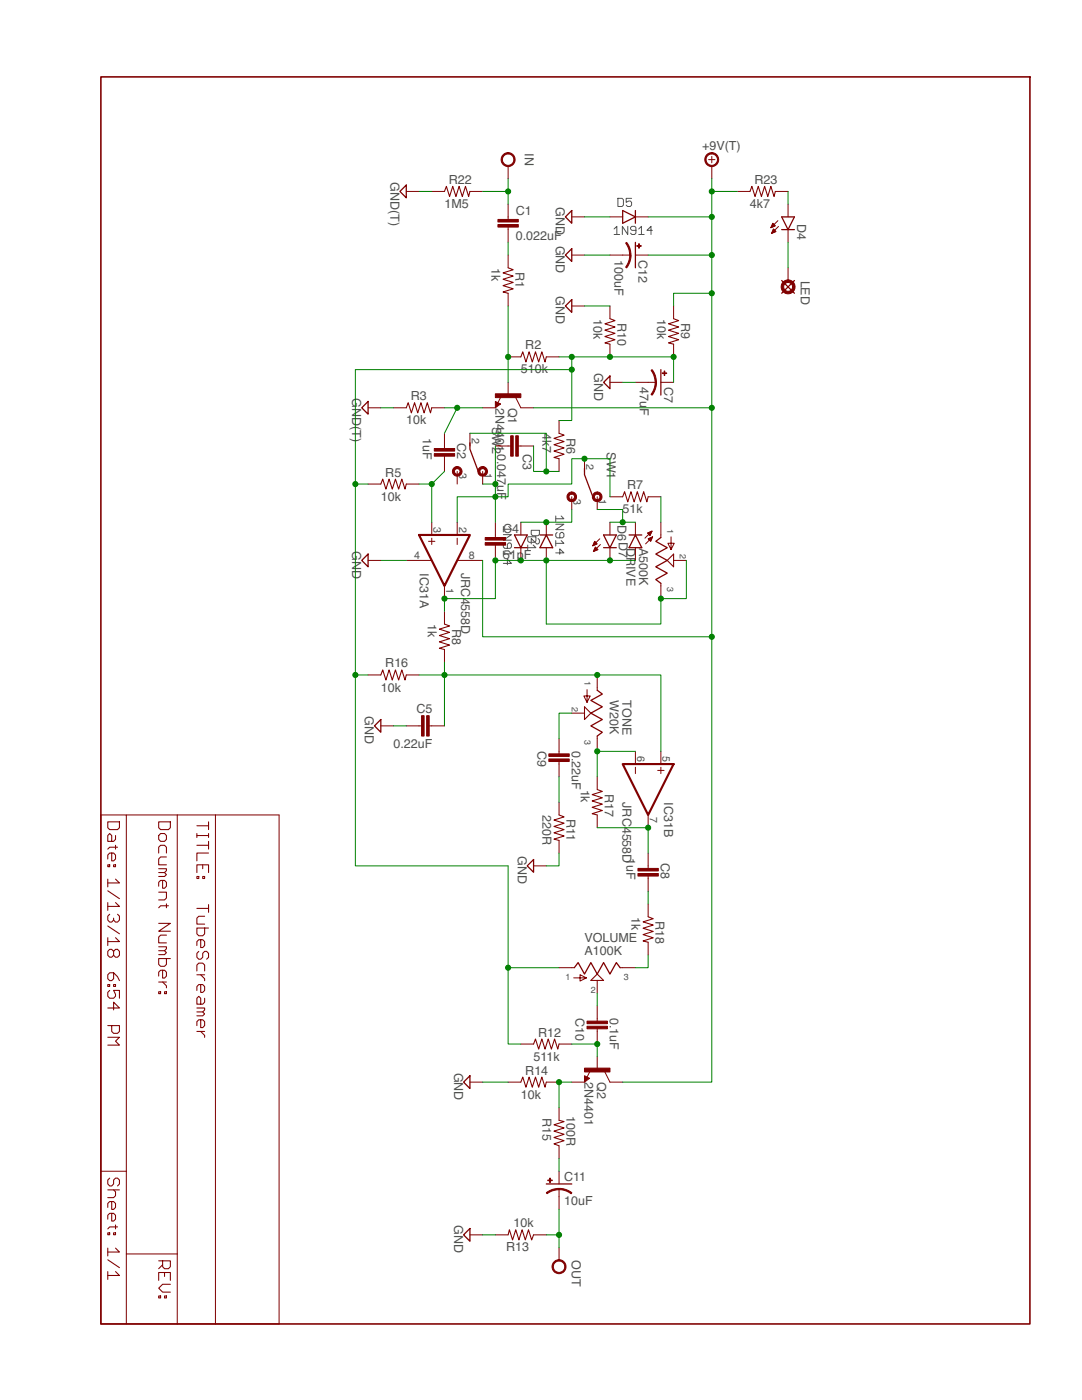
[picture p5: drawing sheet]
<svg xmlns="http://www.w3.org/2000/svg" width="216mm" height="279mm" viewBox="0 0 216 279" stroke-linecap="round" stroke-linejoin="round" font-family="sans-serif">
<g fill="none" stroke="#505050" stroke-width=".2">
<path d="M123.3 39.6h.8l.3 .3v1l-.3 .3h-.8zM126 39.6h-1.1v.8l.6-.3h.3l.2 .3v.5l-.2 .3h-.6l-.3-.3M122.5 45.7l.6-.5v1.6M122.5 46.8h1.1M125.3 45.2v1.6l-1.1-1.6v1.6M126.9 46h-.8l-.3-.3v-.3l.3-.2h.5l.3 .2v1.1l-.3 .3h-.5l-.3-.3M127.4 45.7l.6-.5v1.6M127.4 46.8h1.1M130.2 46h-1.1l.8-.8v1.6M100.4 106.7h1.6l-1.6 1.1h1.6M100.4 112.4h1.6l-.8-.8v1.1M100.4 105.1v1.1"/>
<path d="M100.4 110v1.1M100.7 108.4l-.3 .2v.6l.3 .2h1.1l.2-.2v-.6l-.2-.2h-.3l-.3 .2v.8M101.5 105.1l.5 .5h-1.6M101.5 110l.5 .5h-1.6M105.3 107.1h1.6v.8l-.2 .3h-1.1l-.3-.3zM105.3 108.8v1.1M106 105.8h1.6v.8l-.2 .3h-1.1l-.3-.3zM106.4 108.8l.5 .5h-1.6M107.4 107.5l.2 .2v.6l-.2 .3h-.3l-1.1-1.1v1.1M110.9 104.6h1.6l-1.6 1.1h1.6M110.9 110.3h1.6l-.8-.8v1.1M110.9 103v1.1"/>
<path d="M110.9 107.9v1.1M111.2 106.3l-.3 .2v.6l.3 .2h1l.3-.2v-.6l-.3-.2h-.2l-.3 .2v.8M112 103l.5 .5h-1.6M112 107.9l.5 .5h-1.6"/>
</g>
<g fill="none" stroke="#800000" stroke-width=".21">
<path d="M88.7 38.2l.4-1 .6 2 .6-2 .7 2 .6-2 .6 2 .7-2 .6 2 .3-1M149.6 38.2l.4-1 .7 2 .6-2 .6 2 .7-2 .6 2 .6-2 .7 2 .2-1M101.4 53.4l1 .4-2 .7 2 .6-2 .6 2 .7-2 .6 2 .6-2 .7 1 .2M103.9 71.2l.4-1 .6 2 .7-2 .6 2 .6-2 .7 2 .6-2 .7 2 .2-1M121.7 63.6l1 .4-2 .6 2 .7-2 .6 2 .6-2 .7 2 .6-2 .6 1 .3M134.4 63.6l1 .4-2 .6 2 .7-2 .6 2 .6-2 .7 2 .6-2 .6 1 .3M76 96.6l.4-1 .6 2 .6-2 .7 2 .6-2 .6 2 .7-2 .6 2 .3-1M81.1 81.4l.3-1 .7 2 .6-2 .7 2 .6-2 .6 2 .7-2 .6 2 .2-1M111.5 86.5l1.1 .3-2.1 .7 2.1 .6-2.1 .7 2.1 .6-2.1 .6 2.1 .7-2.1 .6 1 .2M124.2 99.1l.4-1 .7 2.1 .6-2.1 .6 2.1 .7-2.1 .6 2.1 .6-2.1 .7 2.1 .2-1.1M134.4 110.6v2.5l-1.3-1.3zM76 134.7l.4-1 .6 2 .6-2 .7 2 .6-2 .6 2 .7-2 .6 2 .3-1"/>
<path d="M88.7 124.5l1 .4-2 .7 2 .6-2 .6 2 .7-2 .6 2 .6-2 .7 1 .2M116.6 141.1l1.3 1.2-1.3 1.3zM119.2 157.6l1 .3-2 .7 2 .6-2 .7 2 .6-2 .6 2 .7-2 .6 1 .2M21.5 175.5v1.5M21.5 177.8l2.3 1.5M21.5 172.6h.4v.4h-.4zM21.5 164h2.3v1.2l-.3 .4h-1.6l-.4-.4zM22.3 170.2v1.6h.4l.4-.4v-.8l-.4-.4h-.8l-.4 .4v.8M22.7 172.6h.4v.4h-.4zM23.1 166.8v.7l-.4 .4h-1.2v-1.1l.4-.5 .4 .5v1.1M23.1 175.5l.7 .7h-2.3M23.1 168.7v.8"/>
<path d="M23.5 169.1h-1.6l-.4 .4M31.7 170.2v-1.1l.3-.4h.8l.4 .4v1.1M31.7 164h2.3v1.2l-.4 .4h-1.6l-.3-.4zM31.7 173.4h1.5v.4l-.4 .3h-1.1M31.7 178.1h1.5v1.1l-.4 .4h-1.1M32 166.3h.8l.4 .5v.7l-.4 .4h-.8l-.3-.4v-.7zM32.4 175.7v1.6h.4l.4-.4v-.8l-.4-.4h-.8l-.3 .4v.8M32.8 174.1l.4 .4-.4 .4h-1.1M33.2 171h-1.2l-.3 .4v1.2h1.5M39.3 174.9h.4v.4h-.4zM39.3 164.8h2.3M39.3 166.3v.8"/>
<path d="M39.3 166.8h2.3M39.3 168.7h2.3M39.3 174.1v-1.5h2.3v1.5M40.4 172.6v.8M40.4 174.9h.4v.4h-.4zM41.6 170.2h-2.3v1.6M41.6 164v1.6M41.6 166.3v.8M41.6 167.9v1.6M111.5 162.6l1.1 .4-2.1 .7 2.1 .6-2.1 .6 2.1 .7-2.1 .6 2.1 .6-2.1 .7 1 .2M21.5 180.1v1.6M21.5 187.1v1.6"/>
<path d="M21.5 184.8l2.3 1.6M21.5 196.5h.4v.4h-.4zM21.9 189.5h.4l.4 .4 .4-.4h.4l.3 .4v.7l-.3 .4h-.4l-.4-.4-.4 .4h-.4l-.4-.4v-.7zM21.9 197.7l-.4 .4v.7l.4 .4h.8l.4-.4v-.4l-.4-.7h1.1v1.5M21.9 182.5l-.4 .3v.8l.4 .4h.4l.4-.4M22.7 196.5h.4v.4h-.4zM22.7 194.1v1.2l-.4 .4h-.4l-.4-.4v-.8l.4-.4h.8l.8 .8 .3 .8M22.7 189.9v.7M23.1 180.1l.7 .8h-2.3M23.1 187.1l.7 .8h-2.3M23.5 182.5l.3 .3v.8l-.3 .4h-.4l-.4-.4v-.4M31.7 197.9h.3v.4h-.3z"/>
<path d="M31.7 184.3h2.3l-2.3 1.5h2.3M31.7 189h1.5v.4l-.4 .3h-1.1M31.7 196h1.5M32.4 196l.8 .7v.4M32.4 193.6v1.6h.4l.4-.4v-.8l-.4-.4h-.8l-.3 .4v.8M32.8 197.9h.4v.4h-.4zM32.8 189.7l.4 .4-.4 .4h-1.1M33.2 186.6h-1.2l-.3 .4v1.2h1.5M33.2 180.4v.8M33.2 191.3v1.2l-.4 .3h-.8l-.3-.3v-1.2h2.3M33.6 180.8h-1.6l-.3 .4M39.3 181.3h2.3"/>
<path d="M39.3 194.5h1.5M39.3 193.8v-1.2l.4-.4h.7l.4 .4v1.2M39.7 189.9l-.4 .4v.8l.4 .3h.3l.4-.3v-.8l.4-.4h.4l.4 .4v.8l-.4 .3M40 187.5v1.6h.4l.4-.4v-.8l-.4-.4h-.7l-.4 .4v.8M40 196.5v1.6h.4l.4-.4v-.8l-.4-.4h-.7l-.4 .4v.8M40 194.5l.8 .8v.4M40.8 182.9h-1.1l-.4 .3v1.2h1.5M40.8 199.2v.8l-.4 .4h-1.1v-1.2l.4-.4 .3 .4v1.2M40.8 185.2v1.2l-.4 .4h-.7l-.4-.4v-1.2h2.3M41.6 180.5v1.6M117.9 195.7l1.3-1.3 1.2 1.3zM129.3 183l1 .3-2 .7 2 .6-2 .7 2 .6-2 .6 2 .7-2 .6 1 .2"/>
<path d="M21.5 201.2h2.3l-1.1-1.2v1.5M21.5 204.7h2.3v1.1l-.3 .4h-.8l-.4-.4v-1.1M21.5 207h2.3l-.7 .8 .7 .8h-2.3M39.3 201.2h1.5v.4l-.4 .4h-1.1M39.3 205.8h1.5M40 203.5v1.6h.4l.4-.4v-.8l-.4-.4h-.7l-.4 .4v.8M40 205.8l.8 .8v.4M40.4 202l.4 .4-.4 .3h-1.1M103.9 216l.4-1.1 .6 2.1 .7-2.1 .6 2.1 .6-2.1 .7 2.1 .6-2.1 .7 2.1 .2-1M106.5 208.4l.3-1.1 .7 2.1 .6-2.1 .7 2.1 .6-2.1 .6 2.1 .7-2.1 .6 2.1 .2-1M21.5 237.5h2.3M21.9 235.1l-.4 .4v.8l.4 .4h.4l.4-.4v-.8l.4-.4h.4l.3 .4v.8l-.3 .4"/>
<path d="M22.3 239.8v1.6h.4l.4-.4v-.8l-.4-.4h-.8l-.4 .4v.8M22.7 237.5l.4 .3v.8l-.4 .4h-1.2M111.5 223.6l1.1 .2-2.1 .7 2.1 .6-2.1 .6 2.1 .7-2.1 .6 2.1 .6-2.1 .7 1 .4M21.5 249.1v1.6M21.5 253.8v1.5M21.5 251.4l2.3 1.6M21.5 246h.4v.4h-.4zM22.3 242.1v1.6h.4l.4-.4v-.8l-.4-.4h-.8l-.4 .4v.8M22.7 246h.4v.4h-.4zM23.1 249.1l.7 .8h-2.3M23.1 253.8l.7 .8h-2.3M23.1 244.5v.8"/>
<path d="M23.5 244.9h-1.6l-.4 .4M31.7 258.6h.3v.4h-.3zM31.7 255.5v-1.5h2.3v1.5M31.7 251.6h2.3v1.2l-.4 .4h-.8l-.4-.4v-1.2M32.4 252.4l-.7 .8M32.8 258.6h.4v.4h-.4zM32.8 254v.7M34 256.3h-1.6l-.7 .8 .7 .8h1.6M101.4 246.4l.2-1 .7 2.1 .6-2.1 .6 2.1 .7-2.1 .6 2.1 .7-2.1 .6 2.1 .4-1.1"/>
</g>
<g fill="none" stroke="#800000" stroke-width=".2">
<path d="M81.1 38.2h2.5M86.1 38.2h2.6M93.8 38.2h2.5M101.4 33.1v2.6M141.4 31.9h1.3M142 31.2v1.3M142 33.1v2.6M147.1 38.2h2.5M154.7 38.2h2.5M101.4 40.7v3.1M101.4 45.3v3.1M101.4 50.9v2.5"/>
<path d="M101.4 58.5v2.6M114.1 43.3h2.5M114.1 50.9h2.5M121.7 43.3h2.5M121.7 50.9h4.1M126.8 43.3h2.5M126.8 50.9h2.5M153.9 45.3v.1M154 45v.4M154 46.4v.2M154.1 44.7v.6M154.1 46.1v.4"/>
<path d="M154.2 44.6l.5 .5-.9 .3zM154.3 44.6v.7M154.3 45.9v.6M154.3 45.7l.5 .5-.9 .4zM154.4 44.7v.5M154.4 45.7v.7M154.5 44.9v.2M154.5 45.9v.5M154.6 45v.1M154.6 46v.3M154.7 46.1v.1M155.2 44l-1.4 1.4"/>
<path d="M155.3 45.2l-1.4 1.4M157.2 40.7v2.6M157.2 45.8v2.6M157.2 53.4v2.6M100 79.1l-.6 1.3M101.4 76.3v2.5M101.4 71.2h2.5M102.9 79.4l1 2h2.6M109 71.2h2.5M114.1 61.1h2.5M121.7 76.3h2.5M121.7 61.1v2.5"/>
<path d="M121.7 68.7v2.5M126.8 76.3h4.1M131.9 76.3h2.5M134.4 61.1v2.5M134.4 68.7v2.5M73.4 81.4h2.6M73.4 96.6h2.6M78.5 81.4h2.6M81.1 96.6h2.5M86.1 81.4h2.6M88.7 86.5v3M88.7 91v3.1"/>
<path d="M91.2 94.1v2.5M93.8 86.5v2.5M96.3 81.4h2.5M96.3 94.1v2.5M98.8 80.1l1.1 .5-1.1 .8zM98.8 89h3.1M103.4 89h3.1M111.5 83.9v2.6M111.5 91.5v2.6M114.1 99.1v2.6M116.6 91.5v2.6M119.2 99.1v2.6"/>
<path d="M121.7 99.1h2.5M129.3 99.1h2.6M73.4 111.8h2.6M81.1 111.8h5M85.5 108h1.3M86.1 104.2v2.6M86.1 107.4v1.3M88.7 116.9v2.6M91.2 111.8h5.1M91.2 104.2v2.6M91.2 107.4v1.3M98.8 104.2v3.1"/>
<path d="M98.8 108.8v3M103.9 104.2v2.6M103.9 109.3v2.5M109 104.2v2.6M109 109.3v2.5M118.3 108.8v.1M118.4 108.5v.4M118.4 110v.1M118.6 108.3v.5M118.6 109.7v.3M118.7 108l.5 .5-.9 .4zM118.7 108.1v.7"/>
<path d="M118.7 109.4v.6M118.8 109.2l.5 .5-.9 .4zM118.8 108.2v.5M118.8 109.2v.7M118.9 108.3v.3M118.9 109.3v.6M119 108.4v.2M119 109.5v.3M119.2 109.6v.1M119.3 109.7h.1M119.7 107.5l-1.4 1.4M119.8 108.7l-1.4 1.4"/>
<path d="M121.7 104.2v2.6M121.7 109.3v2.5M126.8 104.2v2.6M126.8 109.3v2.5M129.2 106.4l.9-.4-.4 .9zM129.3 106.3v.2M129.3 107.5l.9-.4-.4 .9zM129.4 106.3v.3M129.4 107.5v.1M129.5 106.2v.5M129.5 107.4v.4M129.7 106.2v.6"/>
<path d="M129.7 107.4v.5M129.8 106.2v.5M129.8 107.3v.7M129.9 106.1v.3M129.9 107.3v.6M130 106v.2M130 107.2v.4M130.1 106l-1.4 1.4M130.2 107.2v.1M130.2 107.1l-1.4 1.4M131.9 104.2v3.1M131.9 116.4v3.1"/>
<path d="M133.9 107.1v2.6l.6-1.3h-1.2l.6 1.3M134.4 111.8h2.5M73.4 134.7h2.6M81.1 134.7h2.5M88.7 122v2.5M88.7 129.6v2.6M117.1 137.6v2.6l-.6-1.3h1.3l-.7 1.3M119.2 134.7v3.1M76 144.9h2.5M81.1 144.9h3M85.6 144.9h3.1M111.5 147.4v3.1"/>
<path d="M111.5 152v3M114.1 142.3h2.5M119.2 146.9v3M119.2 155v2.6M126.8 149.9v2.6M126.8 153.1v1.3M131.2 153.8h1.3M131.9 149.9v2.6M131.9 153.1v1.3M25.2 162.6h30.5v101.6h-30.5M35.4 162.6v101.6M43 162.6v101.6"/>
<path d="M106.5 172.8h2.5M111.5 160.1v2.5M111.5 167.7v2.6M119.2 162.6v2.6M129.3 162.6v2.6M129.3 170.3v3M129.3 174.8v3.1M111.5 193.1h3.1M114.5 195.2h2.5l-1.3 .6v-1.3l1.3 .7M119.2 195.7v2.5M123.7 193.1h3.1M129.3 180.4v2.6"/>
<path d="M129.3 188v2.6M93.8 216h2.5M101.4 216h2.5M103.9 208.4h2.6M109 216h2.5M111.5 208.4h2.6M114.1 216h2.5M116.6 214.7l1 .5-1 .8zM117.8 213.7l-.7 1.3M119.2 200.7v3.1M119.2 205.3v3.1M119.2 210.9v2.5"/>
<path d="M120.7 213.9l1 2.1h2.5M20.1 233.7h5.1M25.2 233.7v16.6M25.2 233.7v-71.1h-5.1v101.6h5.1v-13.9M111.5 221v2.6M111.5 228.7v2.5M111.5 233.7v2.6M111.5 237.3v4.1M25.2 250.3h10.2M93.8 246.4h2.5M98.8 246.4h2.6M106.5 246.4h2.5"/>
<path d="M111.5 249v2.5"/>
</g>
<g fill="#800000" stroke="#800000" stroke-width=".2">
<path d="M100.4 30.8l.6-.3h.4v.2a1.15 1.15 0 0 1 1.1 1.6 1.15 1.15 0 0 1-1.9 .3 1.15 1.15 0 0 1 .5-1.8l.3-.1v-.2a1.39 1.39 0 0 1 1.3 1.7 1.39 1.39 0 0 1-2 .8 1.39 1.39 0 0 1-.3-2.2z" fill-rule="evenodd"/>
<path d="M141.1 30.8l.6-.3h.3v.2a1.15 1.15 0 0 1 1.1 1.6 1.15 1.15 0 0 1-1.9 .3 1.15 1.15 0 0 1 .5-1.8l.3-.1v-.2a1.4 1.4 0 0 1 1.4 1.7 1.4 1.4 0 0 1-2.1 .8 1.4 1.4 0 0 1-.2-2.2z" fill-rule="evenodd"/>
<path d="M125.7 50.9h.2l-.1 .8-.3 1.1-.5 .7-.2-.2 .5-.9z" fill-rule="evenodd"/>
<path d="M124.8 48.5l.2-.1 .5 .6 .3 1.1 .1 .8h-.3l-.1-1z" fill-rule="evenodd"/>
<path d="M111.5 237.2l1.4 .2 1.2 .6-.1 .3-.9-.6-1.6-.3z" fill-rule="evenodd"/>
<path d="M109 238l1.2-.6 1.3-.2v.2l-1.5 .3-.8 .5z" fill-rule="evenodd"/>
<path d="M110.6 251.8l.6-.4h.3v.3a1.15 1.15 0 0 1 1.1 1.6 1.15 1.15 0 0 1-1.9 .2 1.15 1.15 0 0 1 .6-1.8h.2v-.3a1.39 1.39 0 0 1 1.4 1.8 1.39 1.39 0 0 1-2.1 .8 1.39 1.39 0 0 1-.2-2.2z" fill-rule="evenodd"/>
<path d="M130.7 76.3h.3l-.1 .8-.3 1.1-.5 .7-.2-.2 .5-.9z" fill-rule="evenodd"/>
<path d="M129.9 73.9l.2-.1 .5 .6 .3 1.1 .1 .8h-.3l-.3-1.5z" fill-rule="evenodd"/>
<path d="M156.3 56.2l.6-.3h.3v.2a1.14 1.14 0 0 1 1.1 1.6 1.14 1.14 0 0 1-1.9 .3 1.14 1.14 0 0 1 .6-1.8l.2-.1v-.2a1.4 1.4 0 0 1 1.4 1.7 1.4 1.4 0 0 1-2.1 .8 1.4 1.4 0 0 1-.2-2.2z" fill-rule="evenodd"/>
<path d="M156.4 56.5l.5-.3 .3-.1v.3a.88 .88 0 0 1 .9 1.2 .88 .88 0 0 1-1.5 .2 .88 .88 0 0 1 .4-1.4h.2v-.3a1.14 1.14 0 0 1 1.2 1.4 1.14 1.14 0 0 1-1.7 .8 1.14 1.14 0 0 1-.3-1.8z" fill-rule="evenodd"/>
<path d="M118.6 98.4l.6-.2v.4a.56 .56 0 0 1 .5 .8 .56 .56 0 0 1-.9 .2 .56 .56 0 0 1 .2-1h.2v-.4a.97 .97 0 0 1 .9 1.3 .97 .97 0 0 1-1.5 .5 .97 .97 0 0 1 0-1.6z" fill-rule="evenodd"/>
<path d="M113.5 98.4l.6-.2v.4a.56 .56 0 0 1 .5 .8 .56 .56 0 0 1-.9 .2 .56 .56 0 0 1 .2-1h.2v-.4a.97 .97 0 0 1 .9 1.3 .97 .97 0 0 1-1.5 .5 .97 .97 0 0 1 0-1.6z" fill-rule="evenodd"/>
<path d="M95.7 93.3l.6-.2v.4a.56 .56 0 0 1 .6 .8 .56 .56 0 0 1-.9 .2 .56 .56 0 0 1 .1-.9l.2-.1v-.4a.97 .97 0 0 1 .9 1.3 .97 .97 0 0 1-1.4 .5 .97 .97 0 0 1-.1-1.6z" fill-rule="evenodd"/>
<path d="M90.6 93.3l.6-.2v.4a.56 .56 0 0 1 .6 .8 .56 .56 0 0 1-.9 .2 .56 .56 0 0 1 .2-.9l.1-.1v-.4a.97 .97 0 0 1 1 1.3 .97 .97 0 0 1-1.5 .5 .97 .97 0 0 1-.1-1.6z" fill-rule="evenodd"/>
</g>
<g fill="#800000" stroke="#800000" stroke-width=".2">
<path d="M99.4 43.8h4v.5h-4z"/>
<path d="M99.4 44.8h4v.5h-4z"/>
<path d="M127.4 48.6h.2v.9h-.2z"/>
<path d="M127.1 49h.9v.1h-.9z"/>
<path d="M98.8 78.6h5.1v.8h-5.1z"/>
<path d="M116.6 213.2h5.1v.7h-5.1z"/>
<path d="M86.7 89.5h4v.5h-4z"/>
<path d="M86.7 90.5h4v.5h-4z"/>
<path d="M102.9 87h.5v4h-.5z"/>
<path d="M101.9 87h.5v4h-.5z"/>
<path d="M96.8 107.3h4.1v.5h-4.1z"/>
<path d="M96.8 108.3h4.1v.5h-4.1z"/>
<path d="M84.1 142.8h.5v4.1h-.5z"/>
<path d="M85.1 142.8h.5v4.1h-.5z"/>
<path d="M109.5 151.5h4.1v.5h-4.1z"/>
<path d="M109.5 150.5h4.1v.5h-4.1z"/>
<path d="M127.3 173.3h4.1v.5h-4.1z"/>
<path d="M127.3 174.3h4.1v.5h-4.1z"/>
<path d="M117.1 204.8h4.1v.5h-4.1z"/>
<path d="M117.1 203.8h4.1v.5h-4.1z"/>
<path d="M109.3 235.5h.9v.1h-.9z"/>
<path d="M109.7 235.1h.1v.9h-.1z"/>
<path d="M132.5 74h.2v.9h-.2z"/>
<path d="M132.1 74.4h.9v.1h-.9z"/>
</g>
<g fill="none" stroke="#800000" stroke-width=".25">
<path d="M81.1 36.9v2.6l-1.3-1.3zM114.1 42v2.6l-1.3-1.3zM114.1 49.6v2.6l-1.3-1.3zM114.1 59.8v2.5l-1.3-1.2zM124.2 42l2.6 1.3-2.6 1.3zM126.8 42v2.6M126.8 48.4v5M156 43.3h2.5l-1.3 2.5zM156 45.8h2.5M156 56l2.5 2.5M158.5 56l-2.5 2.5M121.7 75v2.6l-1.3-1.3z"/>
<path d="M131.9 73.8v5M73.4 80.1v2.6l-1.2-1.3zM93.8 88.4v1.2l1.9 5.1M99 80.4v.7l.6-.5-.5-.2v.4l.3-.2M116.6 93.5v1.2l1.9 5.1M73.4 110.6v2.5l-1.2-1.3zM102.7 106.8h2.5l-1.3 2.5zM102.7 109.3h2.5M107.7 106.8h2.6M109 106.8l1.3 2.5h-2.6zM120.4 106.8h2.6l-1.3 2.5zM120.4 109.3h2.6"/>
<path d="M125.5 106.8h2.6M126.8 106.8l1.3 2.5h-2.6zM131.9 107.3l-1 .7 2.2 1.3-2.2 1.3 2.2 1.2-2.2 1.3 2.2 1.3-2.2 1.3 1 .7M119.2 137.8l1 .7-2.3 1.3 2.3 1.3-2.3 1.2 2.3 1.3-2.3 1.3 2.3 1.2-1 .8M76 143.6v2.5l-1.3-1.2zM106.5 171.5v2.6l-1.3-1.3zM114.6 193.1l.8-1 1.2 2.3 1.3-2.3 1.3 2.3 1.2-2.3 1.3 2.3 1.3-2.3 .7 1M93.8 214.7v2.5l-1.3-1.2zM116.8 214.9v.8l.6-.5-.5-.3v.4l.2-.1M109 236.3h5.1M93.8 245.2v2.5l-1.3-1.3z"/>
</g>
<path d="M83.6 106.8h10.2l-5.1 10.1zM124.2 152.5h10.2l-5.1 10.1z" fill="none" stroke="#800000" stroke-width=".42"/>
<path d="M20.1 15.3h185.4v248.9h-185.4z" fill="none" stroke="#800000" stroke-width=".32"/>
<g fill="none" stroke="#008000" stroke-width=".2">
<path d="M83.6 38.2h2.5M96.3 38.2h5.1M101.4 35.7v5M142 35.7v2.5h5.1M142 38.2v5.1h-12.7M157.2 38.2v2.5M101.4 48.4v2.5M116.6 50.9h5.1M116.6 43.3h5.1M142 50.9v7.6h-7.6v2.6M142 58.5v22.9h-35.5M142 43.3v7.6h-12.7"/>
<path d="M157.2 48.4v5M101.4 61.1v15.2M111.5 71.2h22.9v5.1M114.1 73.8v10.1h-2.6M114.1 71.2v2.6h-43.2v22.8h2.5M116.6 61.1h5.1M124.2 76.3h2.6M70.9 96.6v38.1h2.5M76 81.4h2.5M83.6 96.6h2.5M88.7 94.1l-2.6 2.5v7.6M88.7 81.4h7.6"/>
<path d="M91.2 81.4l-2.5 5.1M93.8 86.5h15.2v7.6M96.3 96.6h2.5M98.8 96.6v7.6M98.8 89v7.6M106.5 89v5.1h5M121.7 99.1v-7.6h-7.6v5.1h-12.7v2.5h-10.2v5.1M131.9 99.1v5.1M142 81.4v45.7h-45.7v-15.3M76 111.8h5.1M109 111.8v12.7h22.9v-5h5v-7.7M114.1 101.7v2.5h-10.2"/>
<path d="M119.2 101.7h5v2.5M121.7 104.2h5.1M126.8 111.8h-28v7.7h-10.1v2.5M70.9 134.7v38.1h30.5v35.6h2.5M88.7 132.2v2.5h-5.1M142 127.1v88.9h-17.8M78.5 144.9h2.6M88.7 144.9v-10.2h43.2v15.2M111.5 155v5.1M114.1 142.3h-2.6v5.1M126.8 149.9h-7.6v5.1M111.5 170.3v2.5h-2.5"/>
<path d="M119.2 165.2h10.1v5.1M129.3 177.9v2.5M101.4 193.1h10.1M119.2 198.2v2.5M129.3 190.6v2.5h-2.5M96.3 216h5.1M114.1 216h-2.6v5M114.1 208.4h5.1v2.5M111.5 231.2v2.5M96.3 246.4h2.5M109 246.4h2.5M111.5 241.4v7.6"/>
</g>
<g fill="#008000" stroke="#008000" stroke-width=".2">
<circle cx="101.4" cy="38.2" r=".51"/>
<circle cx="101.4" cy="71.2" r=".51"/>
<circle cx="142" cy="38.2" r=".51"/>
<circle cx="142" cy="43.3" r=".51"/>
<circle cx="142" cy="50.9" r=".51"/>
<circle cx="142" cy="58.5" r=".51"/>
<circle cx="142" cy="81.4" r=".51"/>
<circle cx="142" cy="127.1" r=".51"/>
<circle cx="121.7" cy="71.2" r=".51"/>
<circle cx="114.1" cy="71.2" r=".51"/>
<circle cx="70.9" cy="96.6" r=".51"/>
<circle cx="70.9" cy="134.7" r=".51"/>
<circle cx="101.4" cy="193.1" r=".51"/>
<circle cx="134.4" cy="71.2" r=".51"/>
<circle cx="114.1" cy="73.8" r=".51"/>
<circle cx="91.2" cy="81.4" r=".51"/>
<circle cx="86.1" cy="96.6" r=".51"/>
<circle cx="98.8" cy="99.1" r=".51"/>
<circle cx="116.6" cy="91.5" r=".51"/>
<circle cx="98.8" cy="96.6" r=".51"/>
<circle cx="88.7" cy="134.7" r=".51"/>
<circle cx="119.2" cy="134.7" r=".51"/>
<circle cx="119.2" cy="149.9" r=".51"/>
<circle cx="129.3" cy="165.2" r=".51"/>
<circle cx="119.2" cy="208.4" r=".51"/>
<circle cx="111.5" cy="216" r=".51"/>
<circle cx="111.5" cy="246.4" r=".51"/>
<circle cx="103.9" cy="111.8" r=".51"/>
<circle cx="109" cy="111.8" r=".51"/>
<circle cx="98.8" cy="111.8" r=".51"/>
<circle cx="88.7" cy="119.5" r=".51"/>
<circle cx="131.9" cy="119.5" r=".51"/>
<circle cx="121.7" cy="111.8" r=".51"/>
<circle cx="124.2" cy="104.2" r=".51"/>
<circle cx="109" cy="104.2" r=".51"/>
<circle cx="109" cy="94.1" r=".51"/>
</g>
<g font-size="2.5" fill="#505050">
<text x="140.1" y="30">+9V(T)</text>
<text x="104.7" y="30.6" transform="rotate(90 104.7 30.6)">IN</text>
<text x="77.9" y="36.3" transform="rotate(90 77.9 36.3)">GND(T)</text>
<text x="88.7" y="41.5">1M5</text>
<text x="89.6" y="36.7">R22</text>
<text x="110.9" y="41.4" transform="rotate(90 110.9 41.4)">GND</text>
<text x="149.6" y="41.5">4k7</text>
<text x="150.5" y="36.7">R23</text>
<text x="102.9" y="48">0.022uF</text>
<text x="102.9" y="42.9">C1</text>
<text x="159" y="44.7" transform="rotate(90 159 44.7)">D4</text>
<text x="98.1" y="53.4" transform="rotate(90 98.1 53.4)">1k</text>
<text x="110.9" y="49" transform="rotate(90 110.9 49)">GND</text>
<text x="122.6" y="51.9" transform="rotate(90 122.6 51.9)">100uF</text>
<text x="127.4" y="51.9" transform="rotate(90 127.4 51.9)">C12</text>
<text x="102.9" y="54.3" transform="rotate(90 102.9 54.3)">R1</text>
<text x="110.9" y="59.2" transform="rotate(90 110.9 59.2)">GND</text>
<text x="159.8" y="56" transform="rotate(90 159.8 56)">LED</text>
<text x="118.4" y="63.6" transform="rotate(90 118.4 63.6)">10k</text>
<text x="123.2" y="64.5" transform="rotate(90 123.2 64.5)">R10</text>
<text x="131.1" y="63.6" transform="rotate(90 131.1 63.6)">10k</text>
<text x="135.9" y="64.5" transform="rotate(90 135.9 64.5)">R9</text>
<text x="104.8" y="69.7">R2</text>
<text x="103.9" y="74.5">510k</text>
<text x="118.5" y="74.4" transform="rotate(90 118.5 74.4)">GND</text>
<text x="127.7" y="77.3" transform="rotate(90 127.7 77.3)">47uF</text>
<text x="132.5" y="77.3" transform="rotate(90 132.5 77.3)">C7</text>
<text x="70.3" y="79.5" transform="rotate(90 70.3 79.5)">GND(T)</text>
<text x="82" y="79.9">R3</text>
<text x="98.9" y="81.4" transform="rotate(90 98.9 81.4)">2N44010.047uF</text>
<text x="101.4" y="81.4" transform="rotate(90 101.4 81.4)">Q1</text>
<text x="81.1" y="84.7">10k</text>
<text x="84.4" y="87.4" transform="rotate(90 84.4 87.4)">1uF</text>
<text x="91.2" y="88.5" transform="rotate(90 91.2 88.5)">C2</text>
<text x="98.2" y="85.2" transform="rotate(90 98.2 85.2)">SW2</text>
<text x="108.2" y="86.5" transform="rotate(90 108.2 86.5)">4k7</text>
<text x="113" y="87.3" transform="rotate(90 113 87.3)">R6</text>
<text x="76.9" y="95.1">R5</text>
<text x="104.3" y="90.5" transform="rotate(90 104.3 90.5)">C3</text>
<text x="121.1" y="90.3" transform="rotate(90 121.1 90.3)">SW1</text>
<text x="76" y="99.9">10k</text>
<text x="125.1" y="97.7">R7</text>
<text x="100.4" y="106.4">C4</text>
<text x="123.2" y="104.7" transform="rotate(90 123.2 104.7)">D6D7</text>
<text x="124.2" y="102.5">51k</text>
<text x="70.3" y="109.9" transform="rotate(90 70.3 109.9)">GND</text>
<text x="100.4" y="111.5">51pF</text>
<text x="125" y="109.3" transform="rotate(90 125 109.3)">DRIVE</text>
<text x="127.5" y="109.3" transform="rotate(90 127.5 109.3)">A500K</text>
<text x="83.7" y="114.4" transform="rotate(90 83.7 114.4)">IC31A</text>
<text x="92" y="114.4" transform="rotate(90 92 114.4)">JRC4558D</text>
<text x="85.4" y="124.5" transform="rotate(90 85.4 124.5)">1k</text>
<text x="90.2" y="125.4" transform="rotate(90 90.2 125.4)">R8</text>
<text x="76.9" y="133.2">R16</text>
<text x="72.8" y="143" transform="rotate(90 72.8 143)">GND</text>
<text x="76" y="138">10k</text>
<text x="83.1" y="142.3">C5</text>
<text x="121.7" y="139.8" transform="rotate(90 121.7 139.8)">W20K</text>
<text x="124.2" y="139.8" transform="rotate(90 124.2 139.8)">TONE</text>
<text x="78.5" y="149.2">0.22uF</text>
<text x="107.2" y="149.8" transform="rotate(90 107.2 149.8)">C9</text>
<text x="114.1" y="149.8" transform="rotate(90 114.1 149.8)">0.22uF</text>
<text x="115.9" y="157.6" transform="rotate(90 115.9 157.6)">1k</text>
<text x="120.7" y="158.5" transform="rotate(90 120.7 158.5)">R17</text>
<text x="124.2" y="160.1" transform="rotate(90 124.2 160.1)">JRC4558D</text>
<text x="132.5" y="160.1" transform="rotate(90 132.5 160.1)">IC31B</text>
<text x="108.2" y="162.6" transform="rotate(90 108.2 162.6)">220R</text>
<text x="113" y="163.5" transform="rotate(90 113 163.5)">R11</text>
<text x="103.3" y="170.9" transform="rotate(90 103.3 170.9)">GND</text>
<text x="125" y="171.2" transform="rotate(90 125 171.2)">1uF</text>
<text x="131.9" y="172.3" transform="rotate(90 131.9 172.3)">C8</text>
<text x="126" y="183" transform="rotate(90 126 183)">1k</text>
<text x="130.8" y="183.8" transform="rotate(90 130.8 183.8)">R18</text>
<text x="116.6" y="190.6">A100K</text>
<text x="116.6" y="188">VOLUME</text>
<text x="114.8" y="203.1" transform="rotate(90 114.8 203.1)">C10</text>
<text x="121.7" y="203.1" transform="rotate(90 121.7 203.1)">0.1uF</text>
<text x="107.4" y="206.9">R12</text>
<text x="90.6" y="214.1" transform="rotate(90 90.6 214.1)">GND</text>
<text x="104.8" y="214.5">R14</text>
<text x="106.5" y="211.7">511k</text>
<text x="116.6" y="216" transform="rotate(90 116.6 216)">2N4401</text>
<text x="119.2" y="216" transform="rotate(90 119.2 216)">Q2</text>
<text x="103.9" y="219.3">10k</text>
<text x="108.3" y="223.2" transform="rotate(90 108.3 223.2)">R15</text>
<text x="113.1" y="222.7" transform="rotate(90 113.1 222.7)">100R</text>
<text x="112.6" y="235.7">C11</text>
<text x="90.6" y="244.5" transform="rotate(90 90.6 244.5)">GND</text>
<text x="102.4" y="244.9">10k</text>
<text x="112.6" y="240.5">10uF</text>
<text x="101" y="249.7">R13</text>
<text x="114.1" y="251.5" transform="rotate(90 114.1 251.5)">OUT</text>
</g>
<g font-size="2.1" fill="#505050">
<text x="94.1" y="87.5" transform="rotate(90 94.1 87.5)">2</text>
<text x="91.6" y="94.4" transform="rotate(90 91.6 94.4)">3</text>
<text x="96.7" y="94.4" transform="rotate(90 96.7 94.4)">1</text>
<text x="117" y="92.5" transform="rotate(90 117 92.5)">2</text>
<text x="114.4" y="99.5" transform="rotate(90 114.4 99.5)">3</text>
<text x="119.5" y="99.5" transform="rotate(90 119.5 99.5)">1</text>
<text x="86.5" y="105.2" transform="rotate(90 86.5 105.2)">3</text>
<text x="91.6" y="105.2" transform="rotate(90 91.6 105.2)">2</text>
<text x="82.6" y="111.5">4</text>
<text x="93.6" y="111.5">8</text>
<text x="89" y="117.3" transform="rotate(90 89 117.3)">1</text>
<text x="127.1" y="150.9" transform="rotate(90 127.1 150.9)">6</text>
<text x="132.2" y="150.9" transform="rotate(90 132.2 150.9)">5</text>
<text x="129.7" y="163" transform="rotate(90 129.7 163)">7</text>
</g>
<g font-size="1.8" fill="#505050">
<text x="133.1" y="105.5" transform="rotate(90 133.1 105.5)">1</text>
<text x="135.7" y="110.6" transform="rotate(90 135.7 110.6)">2</text>
<text x="133.1" y="117.2" transform="rotate(90 133.1 117.2)">3</text>
<text x="116.6" y="136" transform="rotate(90 116.6 136)">1</text>
<text x="114.1" y="141.1" transform="rotate(90 114.1 141.1)">2</text>
<text x="116.6" y="147.7" transform="rotate(90 116.6 147.7)">3</text>
<text x="112.8" y="195.7">1</text>
<text x="124.5" y="195.7">3</text>
<text x="117.9" y="198.2">2</text>
</g>
</svg>
